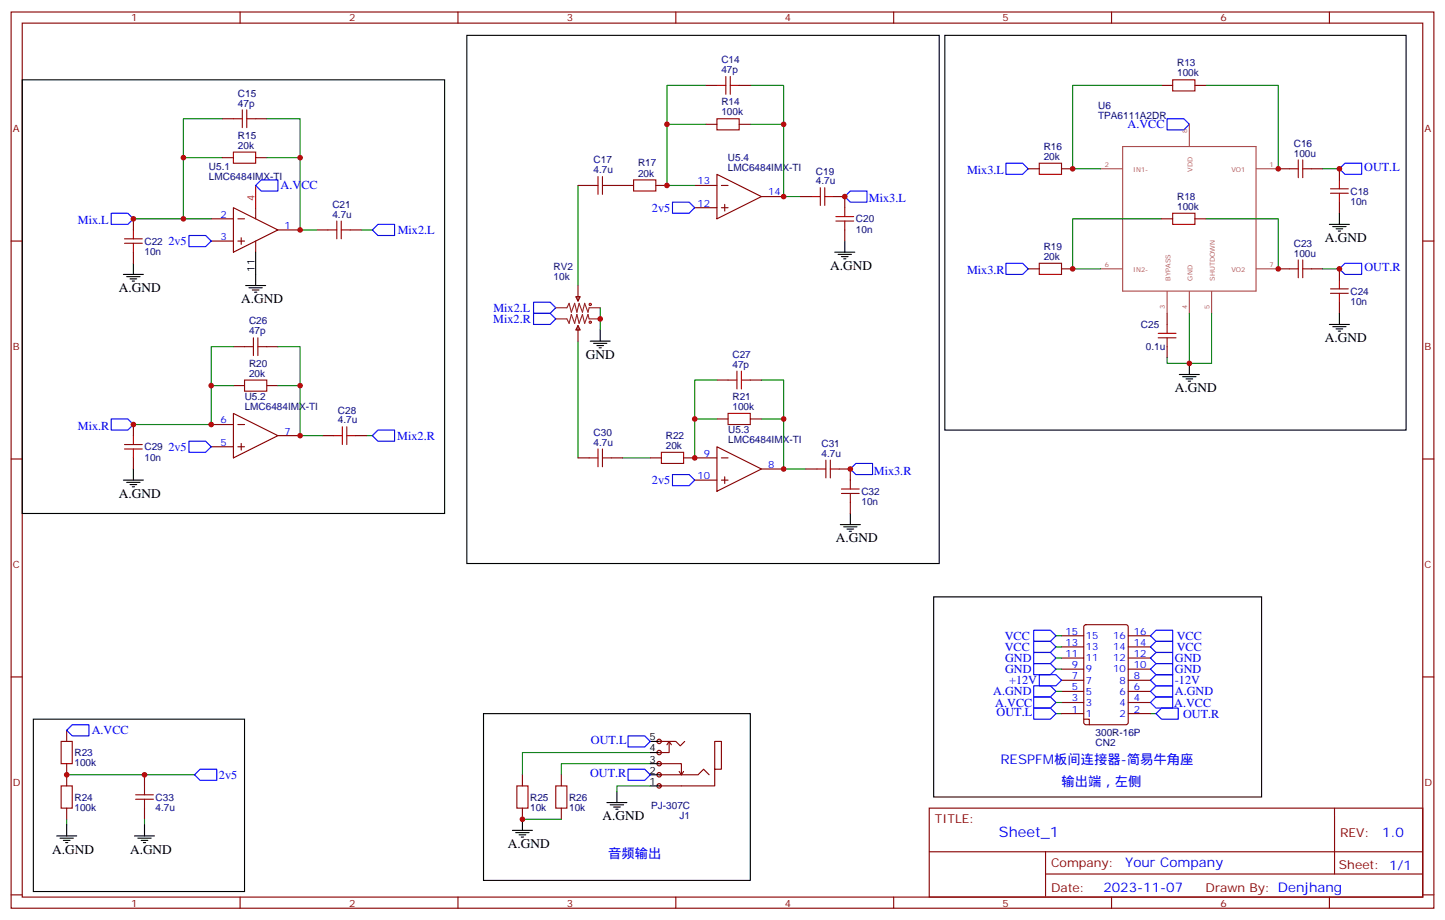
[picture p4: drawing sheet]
<svg xmlns="http://www.w3.org/2000/svg" width="459mm" height="292mm" viewBox="0 0 459 292" stroke-linecap="round" stroke-linejoin="round" font-family="sans-serif">
<g fill="none" stroke="#870000" stroke-width=".35">
<path d="M3.5 3.8h451.6v284.3h-451.6zM7.1 7.3h444.5v277.3h-444.5zM76.2 3.8v3.5M145.3 3.8v3.5M214.5 3.8v3.5M283.6 3.8v3.5M352.8 3.8v3.5M421.9 3.8v3.5M3.5 76.5h3.6M451.6 76.5h3.5M3.5 145.6h3.6M451.6 145.6h3.5"/>
<path d="M3.5 214.8h3.6M451.6 214.8h3.5M165.8 245.8v3.5M165.8 256.4v3.5M178.2 245.8v3.5M178.2 256.4v3.5M294.9 256.4h156.7v28.2h-156.7zM423.5 256.4l.1 20.9M295 270.2h156.4M331.8 277.3h119.6M331.8 270.2v14.2M3.5 283.9h3.6"/>
<path d="M76.2 284.6v3.5M145.3 284.6v3.5M214.5 284.6v3.5M283.6 284.6v3.5M352.8 284.6v3.5M421.9 284.6v3.5M451.6 283.9h3.5"/>
</g>
<path d="M153.5 226.4h84.6v52.9h-84.6zM165.8 259.9v3.6M162.6 263.5h6.4M163.7 264.2h4.2M164.7 264.9h2.2M165.5 265.6h.7" fill="none" stroke="#000" stroke-width=".35"/>
<path d="M206.4 238.8h-40.6v7M206.4 242.3h-28.2v3.5" fill="none" stroke="#008700" stroke-width=".35"/>
<path d="M164 249.3h3.6v7.1h-3.6zM176.4 249.3h3.5v7.1h-3.5z" fill="none" stroke="#a10000" stroke-width=".35"/>
<g fill="#f0f0f0" stroke="#870000" stroke-width=".35">
<circle cx="209.2" cy="235.2" r=".71"/>
<circle cx="209.2" cy="238.8" r=".71"/>
<circle cx="209.2" cy="242.3" r=".71"/>
<circle cx="209.2" cy="245.8" r=".71"/>
<circle cx="209.2" cy="249.3" r=".71"/>
</g>
<g fill="none" stroke="#000" stroke-width=".35">
<path d="M148.2 11.2h149.9v167.6h-149.9zM299.9 11.2h146.4v125.3h-146.4zM7.1 25.3h134v137.6h-134zM268.1 76.5v3.5M421.9 71.2h6.4M423 71.9h4.2M424 72.6h2.2M424.7 73.3h.7M425.1 67.7v3.5M39.2 87.1h6.3M40.2 87.8h4.2M41.3 88.5h2.1"/>
<path d="M42 89.2h.7M42.3 83.5v3.6M78 90.6h6.3M79 91.3h4.3M80.1 92h2.1M80.8 92.7h.7M81.1 80v10.6M264.9 80h6.4M266 80.7h4.2M267.1 81.4h2.1M267.8 82.1h.7M425.1 99.4v3.5"/>
<path d="M187.3 108.2h6.4M188.4 108.9h4.2M189.4 109.6h2.2M190.1 110.3h.8M190.5 104.7v3.5M374.3 118.8h6.3M375.4 119.5h4.2M377.5 115.3v3.5M421.9 102.9h6.4M423 103.6h4.2M424 104.4h2.2M424.7 105.1h.7"/>
<path d="M376.4 120.2h2.1M377.1 120.9h.7M39.2 152.3h6.3M40.2 153h4.2M41.3 153.7h2.1M42 154.4h.7M42.3 148.8v3.5M266.7 166.4h6.3M267.8 167.1h4.2M268.8 167.9h2.1M269.5 168.6h.7M269.9 162.9v3.5"/>
<path d="M296.3 189.4h104.1v63.5h-104.1zM10.6 228.2h67v54.7h-67zM206.4 238.8h3.5M206.4 235.2h3.5M192.6 254.6h6.4M193.7 255.3h4.2M194.7 256h2.1M195.4 256.8h.7M195.8 251.1v3.5M206.4 249.3h3.5M206.4 245.8h3.5M206.4 242.3h3.5"/>
<path d="M18 265.2h6.3M19 265.9h4.3M20.1 266.6h2.1M20.8 267.3h.7M21.2 261.7v3.5M42.7 265.2h6.3M43.7 265.9h4.3M44.8 266.6h2.1M45.5 267.3h.7M45.9 261.7v3.5"/>
</g>
<g fill="none" stroke="#870000" stroke-width=".35">
<path d="M70.6 37.7h3.5M81.1 37.7h3.6M224 27.1h3.5M224 39.4h3.5M234.6 27.1h3.5M234.6 39.4h3.5M368.7 27.1h3.5M379.2 27.1h3.6M70.6 50h3.5M81.1 50h3.6M183.4 58.8h3.6M194 58.8h7.1"/>
<path d="M208.1 58.8h3.6M220.5 58.8h7M227.5 55.3l14.2 7.1-14.2 7zM229 58.8h2.1M326.3 53.6h3.5M336.9 53.6h3.5M405.7 53.6h3.5M416.3 53.6h3.5M425.1 53.6v3.5M42.3 69.4v3.6M67 69.4h7.1M67 76.5h7.1"/>
<path d="M74.1 65.9l14.1 7.1-14.1 7zM75.5 69.4h2.1M75.5 76.5h2.1M76.6 75.4v2.1M81.1 65.9v3.5M81.1 76.5v3.5M88.2 73h7M100.5 73h3.6M111.1 73h3.6M220.5 65.9h7M229 65.9h2.1M230 64.8v2.2"/>
<path d="M241.7 62.4h7M254 62.4h3.5M264.6 62.4h3.5v3.5M268.1 73v3.5M368.7 69.4h3.5M379.2 69.4h3.6M425.1 64.1v3.6M42.3 80v3.5M182.7 94.1h1.4l-.7 1.4zM183.4 90.6v4.9M326.3 85.3h3.5M336.9 85.3h3.5"/>
<path d="M370.4 99.4v3.5M405.7 85.3h3.5M416.3 85.3h3.5M425.1 85.3v3.5M425.1 95.9v3.5M74.1 110h3.5M84.7 110h3.5M183.4 103.3l.7 1.4h-1.4zM183.4 103.3v4.9M370.4 110v3.5M42.3 134.7v3.5M67 134.7h7.1"/>
<path d="M74.1 131.2l14.1 7-14.1 7.1zM74.1 122.3h3.5M75.5 134.7h2.1M84.7 122.3h3.5M88.2 138.2h7M102.3 138.2h3.5M112.9 138.2h3.5M227.5 120.6h3.6M227.5 132.9h3.6M238.1 120.6h3.6M238.1 132.9h3.6M42.3 145.3v3.5"/>
<path d="M67 141.7h7.1M75.5 141.7h2.1M76.6 140.7v2.1M183.4 145.3h3.6M194 145.3h3.6M206.4 145.3h3.5M217 145.3h10.5M220.5 152.3h7M227.5 141.7l14.2 7.1-14.2 7.1zM229 145.3h2.1M229 152.3h2.1M230 151.3v2.1"/>
<path d="M241.7 148.8h7M255.8 148.8h3.5M266.3 148.8h3.6v3.5M269.9 159.4v3.5M344.2 198.4l.5-.2h12.7l.6 .4 .1 30.6-.5 .7h-12.9l-.7-.4v-30.6zM336.9 219.4h7.1M336.9 215.8h7.1M336.9 212.3h7.1M336.9 208.8h7.1M336.9 205.2h7.1M336.9 201.7h7.1M358.1 219.4h7"/>
<path d="M358.1 215.8h7M358.1 212.3h7M358.1 208.8h7M358.1 205.2h7M358.1 201.7h7M21.2 231.7v3.5M209.2 235.2h5.3l1.4 1.4 1.4-1.4M212.4 235.2v3.6h-3.2M212.4 235.2l.7 1.1M212.4 235.2l-.7 1.1M336.9 226.4h7.1M336.9 222.9h7.1"/>
<path d="M344 228.2h1.7v1.7M358.1 226.4h7M358.1 222.9h7M21.2 242.3v7M21.2 256.4v3.5M45.9 245.8v3.5M45.9 256.4v3.5M209.2 245.8h12.3l1.8-1.7 1.8 1.7M209.2 242.3h7.1v3.5M215.5 244.8l.8 1M217 244.8l-.7 1M226.8 244.1v-8.9h2.2v8.9h-2.2v5.2h-17.6"/>
</g>
<g fill="none" stroke="#00f" stroke-width=".35">
<path d="M370.4 37.7h5.3l1.8 1.7-1.8 1.8h-5.3zM81.1 58.8l1.8-1.7h5.3v3.5h-5.3zM319.3 51.8h5.3l1.7 1.8-1.7 1.7h-5.3zM425.1 53.6l1.8-1.8h5.3v3.5h-5.3zM35.3 67.7h5.3l1.7 1.7-1.7 1.8h-5.3zM60 74.7h5.3l1.7 1.8-1.7 1.7h-5.3zM119.9 71.2h5.3v3.5h-5.3l-1.7-1.7zM213.4 64.1h5.3l1.8 1.8-1.8 1.8h-5.3zM268.1 62.4l1.8-1.8h5.3v3.5h-5.3zM169.3 99.4h5.3l1.8 1.8-1.8 1.7h-5.3zM169.3 95.9h5.3l1.8 1.7-1.8 1.8h-5.3zM319.3 83.5h5.3l1.7 1.8-1.7 1.8h-5.3z"/>
<path d="M425.1 85.3l1.8-1.8h5.3v3.6h-5.3zM35.3 132.9h5.3l1.7 1.8-1.7 1.8h-5.3zM60 140h5.3l1.7 1.7-1.7 1.8h-5.3zM119.9 136.5h5.3v3.5h-5.3l-1.7-1.8zM213.4 150.6h5.3l1.8 1.7-1.8 1.8h-5.3zM271.6 147h5.3v3.6h-5.3l-1.7-1.8zM328.1 200h5.3l1.7 1.7-1.7 1.8h-5.3zM328.1 203.5h5.3l1.7 1.7-1.7 1.8h-5.3zM328.1 217.6h5.3l1.7 1.8-1.7 1.7h-5.3zM328.1 210.5h5.3l1.7 1.8-1.7 1.8h-5.3zM328.1 207h5.3l1.7 1.8-1.7 1.7h-5.3zM329.8 214.1h5.3l1.8 1.7-1.8 1.8h-5.3z"/>
<path d="M365.1 201.7l1.8-1.7h5.3v3.5h-5.3zM365.1 212.3l1.8-1.8h5.3v3.6h-5.3zM366.9 203.5h5.3v3.5h-5.3l-1.8-1.8zM366.9 217.6h5.3v3.5h-5.3l-1.8-1.7zM366.9 207h5.3v3.5h-5.3l-1.8-1.7zM366.9 214.1h5.3v3.5h-5.3l-1.8-1.8zM21.2 231.7l1.7-1.8h5.3v3.6h-5.3zM199.3 233.5h5.3l1.8 1.7-1.8 1.8h-5.3zM328.1 221.1h5.3l1.7 1.8-1.7 1.7h-5.3zM328.1 224.6h5.3l1.7 1.8-1.7 1.8h-5.3zM365.1 222.9l1.8-1.8h5.3v3.5h-5.3zM366.9 226.4l1.8-1.8h5.2v3.6h-5.2z"/>
<path d="M63.5 244.1h5.3v3.5h-5.3l-1.8-1.8zM199.3 244.1h5.3l1.8 1.7-1.8 1.8h-5.3z"/>
</g>
<g fill="none" stroke="#008700" stroke-width=".35">
<path d="M70.6 37.7h-12.4v12.3M84.7 37.7h10.5v12.3M224 27.1h-12.3v12.3M224 39.4h-12.3v19.4h8.8M238.1 27.1h10.6v12.3M238.1 39.4h10.6v23h5.3M368.7 27.1h-28.3v26.5h8.8M382.8 27.1h22.9v26.5M70.6 50h-12.4v19.4h8.8M84.7 50h10.5v23h5.3M183.4 58.8v31.8M419.8 53.6h5.3"/>
<path d="M42.3 69.4h15.9M114.7 73h3.5M368.7 69.4h-28.3v15.9h8.8M382.8 69.4h22.9v15.9M190.5 97.6v7.1M377.5 99.4v15.9h-7.1v-1.8M384.5 99.4v15.9h-7M419.8 85.3h5.3M74.1 110h-7.1v24.7h-24.7M88.2 110h7v12.3M183.4 108.2v37.1M67 122.3h7.1"/>
<path d="M88.2 122.3h7v15.9h7.1M116.4 138.2h1.8M220.5 132.9h7M227.5 120.6h-7v24.7M241.7 120.6h7v12.3M241.7 132.9h7v15.9h7.1M197.6 145.3h8.8M335.1 219.4h1.8M335.1 212.3h1.8M335.1 208.8h1.8M335.1 205.2h1.8M335.1 201.7h1.8"/>
<path d="M335.1 226.4h1.8M335.1 222.9h1.8M365.1 226.4h1.8M21.2 245.8h40.5M21.2 259.9v1.8M45.9 259.9v1.8M165.8 259.9h12.4M206.4 249.3h-10.6v1.8"/>
</g>
<g fill="none" stroke="#a10000" stroke-width=".35">
<path d="M74.1 37.7h2.8M76.9 34.9v5.6M78.3 37.7h2.8M78.3 34.9v5.6M227.5 37.7h7.1v3.5h-7.1zM227.5 27.1h2.9M230.4 24.3v5.6M231.8 27.1h2.8M231.8 24.3v5.6M372.2 25.3h7v3.6h-7zM74.1 48.3h7v3.5h-7zM187 58.8h2.8"/>
<path d="M189.8 56v5.7M191.2 58.8h2.8M191.2 56v5.7M201.1 57.1h7v3.5h-7zM260.3 59.5v5.7M261.8 59.5v5.7M329.8 51.8h7.1v3.5h-7.1zM409.2 53.6h2.8M412 50.7v5.7M413.5 53.6h2.8M413.5 50.7v5.7M422.3 59.9h5.6"/>
<path d="M425.1 57.1v2.8M39.5 77.2h5.7M39.5 75.8h5.7M42.3 73v2.8M42.3 77.2v2.8M104.1 73h2.8M106.9 70.1v5.7M108.3 73h2.8M108.3 70.1v5.7M257.5 62.4h2.8M261.8 62.4h2.8M265.3 70.1h5.6"/>
<path d="M265.3 68.7h5.6M268.1 65.9v2.8M268.1 70.1v2.9M372.2 67.7h7v3.5h-7zM422.3 61.3h5.6M425.1 61.3v2.8M329.8 83.5h7.1v3.6h-7.1zM409.2 85.3h2.8M412 82.5v5.6M413.5 82.5v5.6M413.5 85.3h2.8M422.3 93.1h5.6"/>
<path d="M422.3 91.7h5.6M425.1 88.8v2.9M425.1 93.1v2.8M77.6 110h2.8M80.4 107.2v5.6M81.8 110h2.9M81.8 107.2v5.6M233.9 117.8v5.6M235.3 117.8v5.6M367.6 105.8h5.6M367.6 107.2h5.6M370.4 102.9v2.9"/>
<path d="M370.4 107.2v2.8M42.3 138.2v2.8M77.6 120.6h7.1v3.5h-7.1zM105.8 138.2h2.9M108.7 135.4v5.6M110.1 138.2h2.8M110.1 135.4v5.6M231.1 131.2h7v3.5h-7zM231.1 120.6h2.8M235.3 120.6h2.8M39.5 142.5h5.7M39.5 141h5.7"/>
<path d="M42.3 142.5v2.8M187 145.3h2.8M189.8 142.5v5.6M191.2 142.5v5.6M191.2 145.3h2.8M209.9 143.5h7.1v3.5h-7.1zM259.3 148.8h2.8M262.1 146v5.6M263.5 148.8h2.8M263.5 146v5.6M267.1 156.6h5.6M267.1 155.2h5.6"/>
<path d="M269.9 152.3v2.9M269.9 156.6v2.8M19.4 235.2h3.5v7.1h-3.5zM19.4 249.3h3.5v7.1h-3.5zM43 253.6h5.7M43 252.2h5.7M45.9 249.3v2.9M45.9 253.6v2.8"/>
<circle cx="187.3" cy="96.6" r=".35"/>
<circle cx="187.3" cy="102.2" r=".35"/>
</g>
<path d="M81.1 58.8v7.1" fill="none" stroke="#f00" stroke-width=".35"/>
<path d="M176.4 97.6h3.5l.7-1.4 .7 2.9 1.1-2.9 .7 2.9 .7-2.9 1.1 2.9 .7-2.9 1 2.9 .4-1.5h3.5M176.4 101.2h3.5l.7 1.4 .7-2.8 1.1 2.8 .7-2.8 .7 2.8 1.1-2.8 .7 2.8 1-2.8 .4 1.4h3.5" fill="none" stroke="#8c2424" stroke-width=".35"/>
<path d="M377.5 39.4v7M349.2 53.6h7M356.3 46.5h42.3v45.9h-42.3zM398.7 53.6h7M349.2 85.3h7M370.4 92.5v6.9M377.5 92.5v6.9M384.5 92.5v6.9M398.7 85.3h7" fill="none" stroke="#a64a4a" stroke-width=".35"/>
<g fill="#c00">
<circle cx="165.8" cy="259.9" r=".88"/>
<circle cx="45.9" cy="245.8" r=".88"/>
<circle cx="21.2" cy="245.8" r=".88"/>
<circle cx="42.3" cy="134.7" r=".88"/>
<circle cx="42.3" cy="69.4" r=".88"/>
<circle cx="58.2" cy="69.4" r=".88"/>
<circle cx="248.7" cy="62.4" r=".88"/>
<circle cx="220.5" cy="145.3" r=".88"/>
<circle cx="248.7" cy="148.8" r=".88"/>
<circle cx="67" cy="134.7" r=".88"/>
<circle cx="95.3" cy="138.2" r=".88"/>
<circle cx="95.3" cy="73" r=".88"/>
<circle cx="95.3" cy="122.3" r=".88"/>
<circle cx="58.2" cy="50" r=".88"/>
<circle cx="95.3" cy="50" r=".88"/>
<circle cx="67" cy="122.3" r=".88"/>
<circle cx="211.7" cy="58.8" r=".88"/>
<circle cx="220.5" cy="132.9" r=".88"/>
<circle cx="248.7" cy="132.9" r=".88"/>
<circle cx="248.7" cy="39.4" r=".88"/>
<circle cx="211.7" cy="39.4" r=".88"/>
<circle cx="190.5" cy="101.2" r=".88"/>
<circle cx="340.4" cy="53.6" r=".88"/>
<circle cx="340.4" cy="85.3" r=".88"/>
<circle cx="377.5" cy="115.3" r=".88"/>
<circle cx="268.1" cy="62.4" r=".88"/>
<circle cx="269.9" cy="148.8" r=".88"/>
<circle cx="405.7" cy="53.6" r=".88"/>
<circle cx="405.7" cy="85.3" r=".88"/>
<circle cx="425.1" cy="53.6" r=".88"/>
<circle cx="425.1" cy="85.3" r=".88"/>
</g>
<text font-size="4.6" fill="#00f" x="317" y="265.4">Sheet_1</text>
<g font-size="4.2">
<text x="420.5" y="76.8">A.GND</text>
<text x="263.5" y="85.7">A.GND</text>
<text x="37.7" y="92.7">A.GND</text>
<text x="76.6" y="96.2">A.GND</text>
<text x="185.9" y="113.9">GND</text>
<text x="420.5" y="108.6">A.GND</text>
<text x="372.9" y="124.5">A.GND</text>
<text x="37.7" y="158">A.GND</text>
<text x="265.3" y="172.1">A.GND</text>
<text x="191.2" y="260.3">A.GND</text>
<text x="161.2" y="269.1">A.GND</text>
<text x="16.6" y="270.9">A.GND</text>
<text x="41.3" y="270.9">A.GND</text>
</g>
<g font-size="4.2" fill="#00f">
<text x="317.5" y="242.3">RESPFM板间连接器-简易牛角座</text>
<text x="336.9" y="249.3">输出端，左侧</text>
<text x="438.7" y="265.7">1.0</text>
<text x="193" y="272.3">音频输出</text>
<text x="357.1" y="275.2">Your Company</text>
<text x="350.2" y="283">2023-11-07</text>
</g>
<g font-size="3.9" fill="#00f">
<text x="357.9" y="40.6">A.VCC</text>
<text x="306.9" y="55.3">Mix3.L</text>
<text x="433" y="54.4">OUT.L</text>
<text x="89.1" y="60">A.VCC</text>
<text x="275.8" y="64.1">Mix3.L</text>
<text x="24.7" y="71.2">Mix.L</text>
<text x="206.9" y="67.2">2v5</text>
<text x="53.4" y="77.8">2v5</text>
<text x="126.2" y="74.2">Mix2.L</text>
<text x="306.9" y="87.1">Mix3.R</text>
<text x="433" y="86.1">OUT.R</text>
<text x="156.6" y="98.9">Mix2.L</text>
<text x="156.5" y="102.4">Mix2.R</text>
<text x="24.7" y="136.5">Mix.R</text>
<text x="53.4" y="143">2v5</text>
<text x="126.1" y="139.5">Mix2.R</text>
<text x="206.9" y="153.6">2v5</text>
<text x="277.3" y="150.6">Mix3.R</text>
<text x="318.9" y="203">VCC</text>
<text x="373.5" y="203">VCC</text>
<text x="318.9" y="206.5">VCC</text>
<text x="373.5" y="206.5">VCC</text>
<text x="319" y="213.6">GND</text>
<text x="319" y="210">GND</text>
<text x="372.9" y="210">GND</text>
<text x="372.9" y="213.6">GND</text>
<text x="315.2" y="220.6">A.GND</text>
<text x="320.3" y="217.1">+12V</text>
<text x="372.9" y="220.6">A.GND</text>
<text x="372.9" y="217.1">-12V</text>
<text x="315.9" y="224.2">A.VCC</text>
<text x="316.3" y="227.3">OUT.L</text>
<text x="372.7" y="224.2">A.VCC</text>
<text x="375.5" y="227.7">OUT.R</text>
<text x="29.1" y="232.9">A.VCC</text>
<text x="187.5" y="236.1">OUT.L</text>
<text x="69.5" y="247.1">2v5</text>
<text x="187.3" y="246.6">OUT.R</text>
</g>
<g font-size="3.9" fill="#800">
<text x="296.7" y="261">TITLE:</text>
<text x="425.3" y="265.7">REV:</text>
<text x="333.6" y="275.2">Company:</text>
<text x="425" y="275.8">Sheet: 1/1</text>
<text x="333.6" y="282.9">Date:</text>
<text x="382.6" y="282.9">Drawn By: Denjhang</text>
</g>
<g font-size="3.2" fill="#800">
<text x="41.6" y="6.8">1</text>
<text x="110.8" y="6.8">2</text>
<text x="179.9" y="6.8">3</text>
<text x="249.1" y="6.8">4</text>
<text x="318.2" y="6.8">5</text>
<text x="387.3" y="6.8">6</text>
<text x="4.1" y="41.9">A</text>
<text x="452.1" y="41.9">A</text>
<text x="4.1" y="111.1">B</text>
<text x="452.1" y="111.1">B</text>
<text x="4.1" y="180.2">C</text>
<text x="452.1" y="180.2">C</text>
<text x="4.1" y="249.3">D</text>
<text x="452.1" y="249.3">D</text>
<text x="41.6" y="287.6">1</text>
<text x="110.8" y="287.6">2</text>
<text x="179.9" y="287.6">3</text>
<text x="249.1" y="287.6">4</text>
<text x="318.2" y="287.6">5</text>
<text x="387.3" y="287.6">6</text>
</g>
<g font-size="3.2" fill="#000080">
<text x="229" y="23.2">47p</text>
<text x="229" y="20">C14</text>
<text x="373.6" y="21.1">R13</text>
<text x="373.6" y="24.3">100k</text>
<text x="75.5" y="33.8">47p</text>
<text x="75.5" y="30.6">C15</text>
<text x="229" y="33.4">R14</text>
<text x="348.5" y="34.5">U6</text>
<text x="229" y="36.6">100k</text>
<text x="348.5" y="37.7">TPA6111A2DR</text>
<text x="75.5" y="47.2">20k</text>
<text x="75.5" y="44">R15</text>
<text x="331.3" y="47.6">R16</text>
<text x="410.6" y="46.5">C16</text>
<text x="66.3" y="53.9">U5.1</text>
<text x="188.4" y="51.8">C17</text>
<text x="202.5" y="52.8">R17</text>
<text x="231" y="50.9">U5.4</text>
<text x="331.3" y="50.7">20k</text>
<text x="410.6" y="49.7">100u</text>
<text x="66.3" y="57.1">LMC6484IMX-TI</text>
<text x="188.4" y="55">4.7u</text>
<text x="202.5" y="56">20k</text>
<text x="231" y="54.2">LMC6484IMX-TI</text>
<text x="258.9" y="58.5">4.7u</text>
<text x="258.9" y="55.4">C19</text>
<text x="105.5" y="66">C21</text>
<text x="373.6" y="63.4">R18</text>
<text x="428.6" y="64.9">10n</text>
<text x="428.6" y="61.8">C18</text>
<text x="105.5" y="69.1">4.7u</text>
<text x="271.6" y="70.6">C20</text>
<text x="373.6" y="66.6">100k</text>
<text x="45.9" y="77.6">C22</text>
<text x="271.6" y="73.8">10n</text>
<text x="45.9" y="80.8">10n</text>
<text x="331.3" y="82.5">20k</text>
<text x="331.3" y="79.3">R19</text>
<text x="410.6" y="81.4">100u</text>
<text x="410.6" y="78.2">C23</text>
<text x="175.7" y="88.8">10k</text>
<text x="175.7" y="85.7">RV2</text>
<text x="428.6" y="93.5">C24</text>
<text x="428.6" y="96.7">10n</text>
<text x="79" y="106.1">47p</text>
<text x="79" y="102.9">C26</text>
<text x="362.1" y="104.1">C25</text>
<text x="232.5" y="113.5">C27</text>
<text x="363.7" y="111.1">0.1u</text>
<text x="79" y="119.5">20k</text>
<text x="79" y="116.3">R20</text>
<text x="232.5" y="116.7">47p</text>
<text x="77.7" y="130">LMC6484IMX-TI</text>
<text x="77.7" y="126.8">U5.2</text>
<text x="107.3" y="131.2">C28</text>
<text x="232.5" y="130.1">100k</text>
<text x="232.5" y="126.9">R21</text>
<text x="107.3" y="134.3">4.7u</text>
<text x="231.1" y="137.4">U5.3</text>
<text x="45.9" y="142.9">C29</text>
<text x="188.4" y="141.4">4.7u</text>
<text x="188.4" y="138.3">C30</text>
<text x="211.3" y="142.5">20k</text>
<text x="211.3" y="139.2">R22</text>
<text x="231.1" y="140.6">LMC6484IMX-TI</text>
<text x="260.7" y="141.8">C31</text>
<text x="45.9" y="146.1">10n</text>
<text x="260.7" y="144.9">4.7u</text>
<text x="273.4" y="160.2">10n</text>
<text x="273.4" y="157">C32</text>
<text x="347.7" y="233.5">300R-16P</text>
<text x="23.6" y="239.9">R23</text>
<text x="347.7" y="236.6">CN2</text>
<text x="23.6" y="243.1">100k</text>
<text x="23.6" y="257.2">100k</text>
<text x="23.6" y="254">R24</text>
<text x="49.4" y="257.2">4.7u</text>
<text x="49.4" y="254">C33</text>
<text x="168.3" y="257.2">10k</text>
<text x="168.3" y="254">R25</text>
<text x="180.6" y="257.2">10k</text>
<text x="180.6" y="254">R26</text>
<text x="206.7" y="256.6">PJ-307C</text>
<text x="215.7" y="259.8">J1</text>
</g>
<g font-size="3.2" fill="#00f">
<text x="221.4" y="58.5">13</text>
<text x="221.4" y="65.5">12</text>
<text x="243.8" y="62">14</text>
<text x="69.9" y="69.1">2</text>
<text x="69.9" y="76.1">3</text>
<text x="90.3" y="72.6">1</text>
<text x="69.9" y="134.3">6</text>
<text x="90.3" y="137.9">7</text>
<text x="69.9" y="141.4">5</text>
<text x="223.4" y="144.9">9</text>
<text x="243.8" y="148.4">8</text>
<text x="221.4" y="152">10</text>
<text x="338.2" y="201.4">15</text>
<text x="344.7" y="202.8">15</text>
<text x="353.3" y="202.8">16</text>
<text x="359.8" y="201.4">16</text>
<text x="338.2" y="208.4">11</text>
<text x="338.2" y="204.9">13</text>
<text x="344.7" y="209.8">11</text>
<text x="344.7" y="206.3">13</text>
<text x="353.3" y="209.8">12</text>
<text x="353.3" y="206.3">14</text>
<text x="359.8" y="208.4">12</text>
<text x="359.8" y="204.9">14</text>
<text x="340.2" y="215.5">7</text>
<text x="340.2" y="211.9">9</text>
<text x="344.7" y="213.4">9</text>
<text x="353.3" y="213.4">10</text>
<text x="359.8" y="215.5">8</text>
<text x="359.8" y="211.9">10</text>
<text x="340.2" y="219">5</text>
<text x="344.7" y="220.4">5</text>
<text x="344.7" y="216.9">7</text>
<text x="355.3" y="220.4">6</text>
<text x="355.3" y="216.9">8</text>
<text x="359.8" y="219">6</text>
<text x="340.2" y="226.1">1</text>
<text x="340.2" y="222.5">3</text>
<text x="344.7" y="227.5">1</text>
<text x="344.7" y="223.9">3</text>
<text x="355.3" y="227.5">2</text>
<text x="355.3" y="223.9">4</text>
<text x="359.8" y="226.1">2</text>
<text x="359.8" y="222.5">4</text>
</g>
<text font-size="3.2" fill="#f00" x="80.8" y="63.8" transform="rotate(-90 80.8 63.8)">4</text>
<g font-size="3.2">
<text x="80.8" y="86.2" transform="rotate(-90 80.8 86.2)">11</text>
<text x="206.1" y="238.4">4</text>
<text x="206.1" y="234.9">5</text>
<text x="206.1" y="245.5">2</text>
<text x="206.1" y="241.9">3</text>
<text x="206.1" y="249">1</text>
</g>
<g font-size="2.1" fill="#a54b4b">
<text x="376.8" y="42.2" transform="rotate(-90 376.8 42.2)">8</text>
<text x="350.7" y="52.9">2</text>
<text x="402.9" y="52.9">1</text>
<text x="359.7" y="54.6">IN1-</text>
<text x="378.5" y="54.6" transform="rotate(-90 378.5 54.6)">VDD</text>
<text x="390.8" y="54.6">VO1</text>
<text x="350.7" y="84.6">6</text>
<text x="359.7" y="86.3">IN2-</text>
<text x="371.5" y="89" transform="rotate(-90 371.5 89)">BYPASS</text>
<text x="378.5" y="89" transform="rotate(-90 378.5 89)">GND</text>
<text x="385.6" y="89" transform="rotate(-90 385.6 89)">SHUTDOWN</text>
<text x="390.8" y="86.3">VO2</text>
<text x="402.9" y="84.6">7</text>
<text x="369.7" y="98" transform="rotate(-90 369.7 98)">3</text>
<text x="376.8" y="98" transform="rotate(-90 376.8 98)">4</text>
<text x="383.8" y="98" transform="rotate(-90 383.8 98)">5</text>
</g>
</svg>
